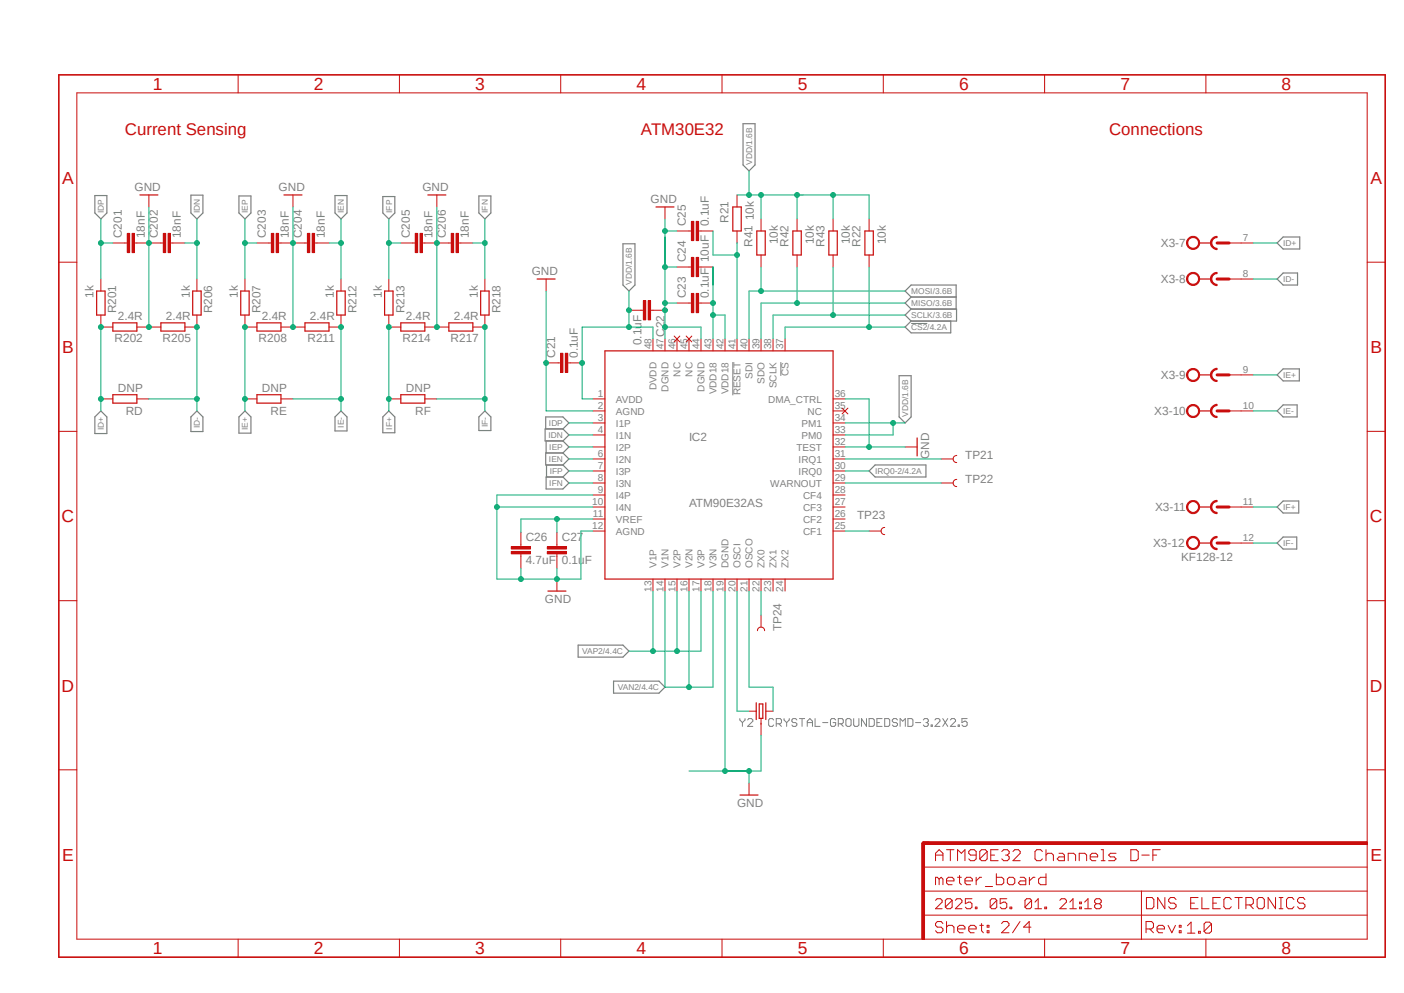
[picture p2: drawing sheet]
<svg xmlns="http://www.w3.org/2000/svg" width="297mm" height="210mm" viewBox="0 0 297 210" stroke-linecap="round" stroke-linejoin="round" font-family="sans-serif">
<path d="M12.1 15.5l281.3 187.3M293.4 15.5l-281.3 187.3" fill="none" stroke="#fff" stroke-width=".21"/>
<g fill="none" stroke="#808080" stroke-width=".21">
<path d="M155 76.6v7M165.2 76.6v2.9M192.7 68.4h3.5M156.5 152v.3l.6 .5M157.1 152.8v.8M157.6 152v.3l-.5 .5M158.2 152.3l.2-.3h.6l.3 .3v.2l-1.1 1.1h1.1M163.7 152.3l-.3-.3h-.5l-.3 .3v1l.3 .3h.5l.3-.3M164.2 153.1h.9l.2-.3v-.5l-.2-.3h-.9v1.6M164.8 153.1l.5 .5M165.9 152v.3l.5 .5M166.4 152.8v.8"/>
<path d="M167 152v.3l-.6 .5M168.6 152.3l-.3-.3h-.5l-.3 .3v.2l.3 .3h.5l.3 .3v.2l-.3 .3h-.5l-.3-.3M169.1 152h1.1M169.7 152v1.6M170.8 152.8h1.1M170.8 153.6v-1.1l.5-.5 .6 .5v1.1M172.4 152v1.6h1.1M174 152.8h1.1M176.8 152.3l-.3-.3h-.6l-.2 .3v1l.2 .3h.6l.3-.3v-.5h-.6M177.3 153.1h.8l.3-.3v-.5l-.3-.3h-.8v1.6M177.8 153.1l.6 .5M179.2 152h.5l.3 .3v1l-.3 .3h-.5l-.3-.3v-1z"/>
<path d="M180.6 152v1.3l.2 .3h.6l.3-.3v-1.3M183.3 152v1.6l-1.1-1.6v1.6M183.9 152h.8l.3 .3v1l-.3 .3h-.8zM185.5 152.8h.6M186.6 152h-1.1v1.6h1.1M187.2 152h.8l.2 .3v1l-.2 .3h-.8zM189.9 152.3l-.3-.3h-.5l-.3 .3v.2l.3 .3h.5l.3 .3v.2l-.3 .3h-.5l-.3-.3M190.4 153.6v-1.6l.6 .5 .5-.5v1.6M192.1 152h.8l.2 .3v1l-.2 .3h-.8zM193.7 152.8h1.1M195.3 152.3l.3-.3h.5l.3 .3v.2l-.3 .3M195.9 152.8h.2"/>
<path d="M196.1 152.8l.3 .3v.2l-.3 .3h-.5l-.3-.3M197 153.3h.2v.3h-.2zM197.8 152.3l.2-.3h.6l.2 .3v.2l-1 1.1h1M199.4 152l1.1 1.6M200.5 152l-1.1 1.6M201 152.3l.3-.3h.5l.3 .3v.2l-1.1 1.1h1.1M202.7 153.3h.2v.3h-.2zM204.6 152h-1.1v.8l.8-.3 .3 .3v.5l-.3 .3h-.5l-.3-.3"/>
</g>
<g fill="none" stroke="#808080" stroke-width=".25">
<path d="M157.2 26.2h2.5v8.7l-1.2 1.3-1.3-1.3zM20.1 41.4h2.5v3.6l-1.3 1.3-1.2-1.3zM40.4 41.3h2.5v3.7l-1.2 1.3-1.3-1.3zM50.5 41.4h2.6v3.6l-1.3 1.3-1.3-1.3zM70.9 41.4h2.5v3.6l-1.3 1.3-1.2-1.3zM81 41.6h2.5v3.4l-1.2 1.3-1.3-1.3zM101.3 41.4h2.5v3.6l-1.2 1.3-1.3-1.3zM131.8 51.6h2.5v8.7l-1.2 1.3-1.3-1.3zM270.2 51.4l1.2-1.3h3.6v2.6h-3.6zM270.2 59l1.2-1.3h3.1v2.6h-3.1zM190.2 79.5h2.5v8.7l-1.2 1.3-1.3-1.3zM192.7 62.8l-1.2 1.3 1.2 1.3"/>
<path d="M192.7 62.8h9.6M192.7 65.4h9.7v2.5h-9.7M192.7 62.8l-1.2-1.2 1.2-1.3h9.6v5.1M192.7 65.4l-1.2 1.2 1.2 1.3M192.7 67.9l-1.2 1.3 1.2 1.2h8.4v-2.5M270.2 79.3l1.2-1.3h3.5v2.6h-3.5zM20.1 88.2l1.2-1.3 1.3 1.3v3.5h-2.5zM40.4 88.2l1.3-1.3 1.2 1.3v3.1h-2.5zM50.5 88.2l1.3-1.3 1.3 1.3v3.4h-2.6zM70.9 88.2l1.2-1.3 1.3 1.3v2.9h-2.5zM81 88.2l1.3-1.3 1.2 1.3v3.3h-2.5zM102.6 86.9l1.2 1.3v2.9h-2.5v-2.9z"/>
<path d="M115.4 90.7v-2.5h3.7l1.3 1.3-1.3 1.2M115.5 93.3v2.5M115.6 98.3v2.6M119.1 90.7h-3.8v2.6h3.8M119.1 95.8h-3.7v2.5h3.7M119.1 90.7l1.3 1.3-1.3 1.3M119.1 98.3l1.3 1.3-1.3 1.3M119.1 93.3l1.3 1.2-1.3 1.3M119.1 95.8l1.3 1.3-1.3 1.2M185.1 98.3h10.8v2.6h-10.8l-1.2-1.3zM270.2 86.9l1.2-1.3h3v2.6h-3zM115.5 100.9h3.6l1.3 1.3-1.3 1.2h-3.6z"/>
<path d="M270.2 107.2l1.2-1.2h3.3v2.5h-3.3zM270.2 114.9l1.2-1.3h2.9v2.5h-2.9zM122.3 136.4h9.5l1.3 1.3-1.3 1.3h-9.5zM129.8 144.1h9.6l1.3 1.2-1.3 1.3h-9.6z"/>
</g>
<path d="M195 178.3h.6v20.3h-.6z" fill-rule="evenodd" fill="#c90d0c"/>
<path d="M195 178.3h.6v20.3h-.6z" fill="none" stroke="#c90d0c" stroke-width=".21"/>
<path d="M195.2 178h94v.6h-94z" fill-rule="evenodd" fill="#c90d0c"/>
<g fill="none" stroke="#c90d0c" stroke-width=".21">
<path d="M16.3 19.6h272.9v179h-272.9zM50.4 15.8v3.8M84.5 15.8v3.8M118.6 15.8v3.8M152.7 15.8v3.8M186.9 15.8v3.8M221 15.8v3.8M255.1 15.8v3.8M12.4 55.5h3.9M26.4 51.4h.5M28.4 51.4h.6M289.2 55.5h3.8"/>
<path d="M12.4 91.2h3.9M289.2 91.2h3.8M12.4 127h3.9M289.2 127h3.8M12.4 162.8h3.9M195.2 178h94v.6h-94zM200.2 179.7h1.6M201 179.7v2.3M211.2 179.7h-1.6v2.3h1.6M221.3 179.7v2.3M233 179.7h.4v2.3M239.2 179.7h1.2l.4 .4v1.6l-.4 .3h-1.2z"/>
<path d="M245.4 179.7h-1.5v2.3M289.2 162.8h3.8M50.4 198.6v3.8M84.5 198.6v3.8M118.6 198.6v3.8M152.7 198.6v3.8M186.9 198.6v3.8M195.3 193.5h93.9M195.3 188.5h93.9M195.3 183.4h93.9M197.9 182v-1.5l.8-.8 .8 .8v1.5M197.9 190.4l.3-.3h.8l.3 .3v.4l-1.4 1.4h1.4"/>
<path d="M197.9 180.8h1.6M198.7 185.9l-.4-.4h-.4v1.6M198.7 185.9l.4-.4 .4 .4v1.2M198.7 185.9v1.2M199.5 195.3l-.4-.4h-.8l-.4 .4v.4l.4 .4h.8l.4 .4v.3l-.4 .5h-.8l-.4-.5M200.2 186.3h1.6v-.4l-.4-.4h-.8l-.4 .4v.8l.4 .4h.8M200.2 194.9v2.4M200.2 196.1l.4-.4h.8l.4 .4v1.2M201.4 190.4v1.5l-.4 .3h-.6l-.4-.3M201.4 190.4l-.4-.3h-.6l-.4 .3v1.5M201.4 190.4l-1.4 1.5M202.1 190.4l.3-.3h.8l.3 .3v.4l-1.4 1.4h1.4"/>
<path d="M202.6 196.5h1.5v-.4l-.3-.4h-.8l-.4 .4v.7l.4 .5h.8M202.6 182v-2.3l.8 .8 .7-.8v2.3M202.6 185.5h.8M203 185.2v1.5l.4 .4M204.1 186.3h1.6v-.4l-.4-.4h-.8l-.4 .4v.8l.4 .4h.8M204.9 196.5h1.6v-.4l-.4-.4h-.8l-.4 .4v.7l.4 .5h.8M205.6 190.1h-1.4v1l.7-.3h.4l.3 .3v.8l-.3 .3h-.7l-.4-.3M206.3 191.9h.4v.3h-.4zM206.5 180.8h-1.2l-.4-.3v-.4l.4-.4h.8l.4 .4v1.6l-.4 .3h-.8l-.4-.3M206.5 185.5v1.6M207.3 195.7h.7M207.6 195.3v1.5l.4 .5"/>
<path d="M207.6 185.5h-.3l-.8 .8M208.4 187.5h1.6M208.8 195.7h.4v.4h-.4zM208.8 196.8h.4v.5h-.4zM208.8 180.1v1.6l-.4 .3h-.8l-.3-.3M208.8 180.1l-.4-.4h-.8l-.3 .4v1.6M208.8 180.1l-1.5 1.6M209.6 180.8h.8M210.8 184.8v2.3h1.1l.4-.4v-.8l-.4-.4h-1.1M210.9 190.4v1.5l-.4 .3h-.7l-.3-.3M210.9 190.4l-.4-.3h-.7l-.3 .3v1.5M210.9 190.4l-1.4 1.5"/>
<path d="M211.9 195.3l.4-.4h.8l.3 .4v.4l-1.5 1.6h1.5M211.9 180.1l.4-.4h.8l.4 .4v.4l-.4 .3M212.7 180.8h.4M213 190.1h-1.4v1l.7-.3h.3l.4 .3v.8l-.4 .3h-.7l-.3-.3M213.1 185.9l.4-.4h.8l.4 .4v.8l-.4 .4h-.8l-.4-.4zM213.1 180.8l.4 .4v.5l-.4 .3h-.8l-.4-.3M213.7 191.9h.3v.3h-.3zM214.3 180.1l.4-.4h.7l.4 .4v.4l-1.5 1.5h1.5M215.8 194.9l-1.6 2.4M215.8 185.5h.8l.4 .4v1.2h-1.2l-.4-.4 .4-.4h1.2M217.8 185.5v1.6M218.1 196.1h-1.6l1.2-1.2v2.4"/>
<path d="M218.2 190.4v1.5l-.3 .3h-.7l-.4-.3M218.2 190.4l-.3-.3h-.7l-.4 .3v1.5M218.2 190.4l-1.4 1.5M218.9 185.5h-.3l-.8 .8M218.9 192.2h1.4M218.9 190.8l.7-.7v2.1M220.5 180.1l-.4-.4h-.8l-.4 .4v1.6l.4 .3h.8l.4-.3M221 198.6v3.8M221 191.9h.4v.3h-.4zM221.3 184.8v2.3h-1.2l-.4-.4v-.8l.4-.4h1.2M221.3 180.8l.4-.3h.8l.3 .3v1.2M224 180.5h.8l.4 .3v1.2h-1.2l-.4-.3 .4-.5h1.2"/>
<path d="M224.2 190.4l.3-.3h.8l.3 .3v.4l-1.4 1.4h1.4M226 182v-1.5h1.1l.4 .3v1.2M226.3 192.2h1.4M226.3 190.8l.7-.7v2.1M228.3 182v-1.5h1.2l.4 .3v1.2M228.4 191.9h.4v.3h-.4zM228.4 190.8h.4v.3h-.4zM229.4 192.2h1.5M229.4 190.8l.8-.7v2.1M230.6 181.2h1.6v-.4l-.4-.3h-.8l-.4 .3v.9l.4 .3h.8M231.9 191.1l-.3 .4v.4l.3 .3h.7l.4-.3v-.4l-.4-.4M231.9 191.1l-.3-.3v-.4l.3-.3h.7l.4 .3v.4l-.4 .3"/>
<path d="M231.9 191.1h.7M233 182h.8M236.1 180.5h-1.2l-.4 .3 .4 .4h.8l.4 .5-.4 .3h-1.2M241.5 188.5v10.2M241.6 180.8h1.5M242.4 196.5h1.2l.4-.4v-.8l-.4-.4h-1.2v2.4M242.5 189.8h1.2l.4 .4v1.6l-.4 .4h-1.2zM243.2 196.5l.8 .8M243.9 180.8h.8M244.8 196.5h1.5v-.4l-.3-.4h-.8l-.4 .4v.7l.4 .5h.8M246.4 189.8v2.4l-1.5-2.4v2.4M247.1 195.7l.8 1.6 .8-1.6"/>
<path d="M248.8 190.2l-.4-.4h-.8l-.4 .4v.4l.4 .4h.8l.4 .4v.4l-.4 .4h-.8l-.4-.4M249.5 195.7h.4v.4h-.4zM249.5 196.8h.4v.5h-.4zM251.2 195.8l.8-.8v2.4M251.2 197.4h1.6M251.9 191h.8M253.4 189.8h-1.5v2.4h1.5M253.5 197h.4v.4h-.4zM254.3 189.8v2.4h1.5M255.1 198.6v3.8M256.3 195.4v1.6l-.4 .4h-.8l-.4-.4M256.3 195.4l-.4-.4h-.8l-.4 .4v1.6"/>
<path d="M256.3 195.4l-1.6 1.6M256.6 191h.7M258.1 189.8h-1.5v2.4h1.5M260.5 190.2l-.4-.4h-.8l-.4 .4v1.6l.4 .4h.8l.4-.4M261.2 189.8h1.6M262 189.8v2.4M263.6 191.4h1.2l.3-.4v-.8l-.3-.4h-1.2v2.4M264.4 191.4l.7 .8M266.3 189.8h.8l.4 .4v1.6l-.4 .4h-.8l-.4-.4v-1.6zM269.8 189.8v2.4l-1.5-2.4v2.4M270.6 192.2h.8M270.6 189.8h.8"/>
<path d="M271 189.8v2.4M273.7 190.2l-.4-.4h-.8l-.3 .4v1.6l.3 .4h.8l.4-.4M276.1 190.2l-.4-.4h-.8l-.4 .4v.4l.4 .4h.8l.4 .4v.4l-.4 .4h-.8l-.4-.4"/>
</g>
<path d="M196.6 178.3h-1.3v1.3" fill="none" stroke="#c90d0c" stroke-width=".64"/>
<path d="M12.4 15.8h280.6v186.6h-280.6z" fill="none" stroke="#c90d0c" stroke-width=".34"/>
<path d="M27.9 49.4h.5v4h-.5z" fill-rule="evenodd" fill="#c90d0c"/>
<path d="M27.9 49.4h.5v4h-.5z" fill="none" stroke="#c90d0c" stroke-width=".21"/>
<path d="M26.9 49.4h.5v4h-.5z" fill-rule="evenodd" fill="#c90d0c"/>
<path d="M23.9 51.4h2.5M26.9 49.4h.5v4h-.5zM29 51.4h2.5M34 51.4h.5M36.1 51.4h.5" fill="none" stroke="#c90d0c" stroke-width=".21"/>
<path d="M35.6 49.4h.5v4h-.5z" fill-rule="evenodd" fill="#c90d0c"/>
<path d="M35.6 49.4h.5v4h-.5z" fill="none" stroke="#c90d0c" stroke-width=".21"/>
<path d="M34.5 49.4h.6v4h-.6z" fill-rule="evenodd" fill="#c90d0c"/>
<path d="M31.5 51.4h2.5M34.5 49.4h.6v4h-.6zM36.6 51.4h2.5M56.9 51.4h.5M58.9 51.4h.5" fill="none" stroke="#c90d0c" stroke-width=".21"/>
<path d="M58.4 49.4h.5v4h-.5z" fill-rule="evenodd" fill="#c90d0c"/>
<path d="M58.4 49.4h.5v4h-.5z" fill="none" stroke="#c90d0c" stroke-width=".21"/>
<path d="M57.4 49.4h.5v4h-.5z" fill-rule="evenodd" fill="#c90d0c"/>
<path d="M54.4 51.4h2.5M57.4 49.4h.5v4h-.5zM59.4 51.4h2.6M64.5 51.4h.5M66.5 51.4h.6" fill="none" stroke="#c90d0c" stroke-width=".21"/>
<path d="M66 49.4h.5v4h-.5z" fill-rule="evenodd" fill="#c90d0c"/>
<path d="M66 49.4h.5v4h-.5z" fill="none" stroke="#c90d0c" stroke-width=".21"/>
<path d="M65 49.4h.5v4h-.5z" fill-rule="evenodd" fill="#c90d0c"/>
<g fill="none" stroke="#c90d0c" stroke-width=".21">
<path d="M62 51.4h2.5M65 49.4h.5v4h-.5zM67.1 51.4h2.5M138.1 71.7v2.5M140.7 71.7v2.5M142.6 71.1l1.2 1.2M143.2 71.7v2.5M143.8 71.1l-1.2 1.2M145.2 71.1l1.1 1.2M145.8 71.7v2.5M146.3 71.1l-1.1 1.2M148.3 71.7v2.5"/>
<path d="M150.8 71.7v2.5M153.4 71.7v2.5M155.9 71.7v2.5M158.5 71.7v2.5M161 71.7v2.5M163.5 71.7v2.5M166.1 71.7v2.5M125.4 86.9h2.6M125.4 84.4h2.6M125.4 92h2.6M125.4 89.5h2.6M125.4 97.1h2.6"/>
<path d="M125.4 94.5h2.6M125.4 99.6h2.6M176.2 86.9h2.6M176.2 84.4h2.6M176.2 92h2.6M176.2 89.5h2.6M176.2 97.1h2.6M176.2 94.5h2.6M176.2 99.6h2.6M178.1 86.3l1.3 1.2M179.4 86.3l-1.3 1.2M117.8 115.1v.5"/>
<path d="M117.8 117.1v.5M125.4 112.3h2.6M125.4 109.8h2.6M125.4 107.2h2.6M125.4 104.7h2.6M125.4 102.2h2.6M176.2 112.3h2.6M176.2 109.8h2.6M176.2 107.2h2.6M176.2 104.7h2.6M176.2 102.2h2.6M138.1 122.5v2.5"/>
<path d="M140.7 122.5v2.5M143.2 122.5v2.5M145.8 122.5v2.5M148.3 122.5v2.5M150.8 122.5v2.5M153.4 122.5v2.5M155.9 122.5v2.5M158.5 122.5v2.5M161 122.5v2.5M163.5 122.5v2.5M166.1 122.5v2.5"/>
</g>
<path d="M128 74.2h48.2v48.3h-48.2z" fill="none" stroke="#c90d0c" stroke-width=".25"/>
<path d="M115.8 116.6h4v.5h-4z" fill-rule="evenodd" fill="#c90d0c"/>
<path d="M115.8 116.6h4v.5h-4z" fill="none" stroke="#c90d0c" stroke-width=".21"/>
<path d="M115.8 115.6h4v.5h-4z" fill-rule="evenodd" fill="#c90d0c"/>
<path d="M145.8 56.5h.5M147.8 56.5h.5M115.8 115.6h4v.5h-4zM117.8 112.6v2.5M117.8 117.6v2.6" fill="none" stroke="#c90d0c" stroke-width=".21"/>
<path d="M147.3 54.4h.5v4.1h-.5z" fill-rule="evenodd" fill="#c90d0c"/>
<path d="M147.3 54.4h.5v4.1h-.5z" fill="none" stroke="#c90d0c" stroke-width=".21"/>
<path d="M146.3 54.4h.5v4.1h-.5z" fill-rule="evenodd" fill="#c90d0c"/>
<path d="M143.2 56.5h2.6M146.3 54.4h.5v4.1h-.5zM148.3 56.5h2.5M155.9 41.2v2.6M155.9 48.9v2.5M110.2 115.1v.5M110.2 117.1v.5M158.5 165.6v2.5" fill="none" stroke="#c90d0c" stroke-width=".21"/>
<path d="M155 43.8h1.8v5.1h-1.8zM156.5 168.1h3.9" fill="none" stroke="#c90d0c" stroke-width=".25"/>
<path d="M108.2 116.6h4v.5h-4z" fill-rule="evenodd" fill="#c90d0c"/>
<path d="M108.2 116.6h4v.5h-4z" fill="none" stroke="#c90d0c" stroke-width=".21"/>
<path d="M108.2 115.6h4v.5h-4z" fill-rule="evenodd" fill="#c90d0c"/>
<path d="M31.5 41.2v2.6M62 41.2v2.6M115.5 59v2.6M140.7 43.8v2.5M118.1 76.8h.5M120.1 76.8h.5M191.5 94.5h2.5M108.2 115.6h4v.5h-4zM110.2 112.6v2.5M110.2 117.6v2.6M117.8 122.5v2.5" fill="none" stroke="#c90d0c" stroke-width=".21"/>
<path d="M29.6 41.2h3.8M60.1 41.2h3.8M113.6 59h3.8M138.8 43.8h3.8M194 92.6v3.8M115.9 125h3.8" fill="none" stroke="#c90d0c" stroke-width=".25"/>
<path d="M119.6 74.7h.5v4.1h-.5z" fill-rule="evenodd" fill="#c90d0c"/>
<path d="M119.6 74.7h.5v4.1h-.5z" fill="none" stroke="#c90d0c" stroke-width=".21"/>
<path d="M118.6 74.7h.5v4.1h-.5z" fill-rule="evenodd" fill="#c90d0c"/>
<path d="M145.8 48.9h.5M147.8 48.9h.5M115.5 76.8h2.6M118.6 74.7h.5v4.1h-.5zM120.6 76.8h2.5" fill="none" stroke="#c90d0c" stroke-width=".21"/>
<path d="M147.3 46.8h.5v4.1h-.5z" fill-rule="evenodd" fill="#c90d0c"/>
<path d="M147.3 46.8h.5v4.1h-.5z" fill="none" stroke="#c90d0c" stroke-width=".21"/>
<path d="M146.3 46.8h.5v4.1h-.5z" fill-rule="evenodd" fill="#c90d0c"/>
<path d="M143.2 48.9h2.6M146.3 46.8h.5v4.1h-.5zM148.3 48.9h2.5M145.8 64.1h.5M147.8 64.1h.5" fill="none" stroke="#c90d0c" stroke-width=".21"/>
<path d="M147.3 62.1h.5v4h-.5z" fill-rule="evenodd" fill="#c90d0c"/>
<path d="M147.3 62.1h.5v4h-.5z" fill="none" stroke="#c90d0c" stroke-width=".21"/>
<path d="M146.3 62.1h.5v4h-.5z" fill-rule="evenodd" fill="#c90d0c"/>
<path d="M135.6 65.6h.5M137.6 65.6h.5M143.2 64.1h2.6M146.3 62.1h.5v4h-.5zM148.3 64.1h2.5" fill="none" stroke="#c90d0c" stroke-width=".21"/>
<path d="M136.1 63.6h.5v4h-.5z" fill-rule="evenodd" fill="#c90d0c"/>
<path d="M136.1 63.6h.5v4h-.5z" fill="none" stroke="#c90d0c" stroke-width=".21"/>
<path d="M137.1 63.6h.5v4h-.5z" fill-rule="evenodd" fill="#c90d0c"/>
<path d="M87.3 51.4h.5M89.4 51.4h.5M133.1 65.6h2.5M137.1 63.6h.5v4h-.5zM138.1 65.6h2.6" fill="none" stroke="#c90d0c" stroke-width=".21"/>
<path d="M88.9 49.4h.5v4h-.5z" fill-rule="evenodd" fill="#c90d0c"/>
<path d="M88.9 49.4h.5v4h-.5z" fill="none" stroke="#c90d0c" stroke-width=".21"/>
<path d="M87.8 49.4h.5v4h-.5z" fill-rule="evenodd" fill="#c90d0c"/>
<path d="M84.8 51.4h2.5M87.8 49.4h.5v4h-.5zM89.9 51.4h2.5M95 51.4h.5M97 51.4h.5" fill="none" stroke="#c90d0c" stroke-width=".21"/>
<path d="M96.5 49.4h.5v4h-.5z" fill-rule="evenodd" fill="#c90d0c"/>
<path d="M96.5 49.4h.5v4h-.5z" fill="none" stroke="#c90d0c" stroke-width=".21"/>
<path d="M95.5 49.4h.5v4h-.5z" fill-rule="evenodd" fill="#c90d0c"/>
<g fill="none" stroke="#c90d0c" stroke-width=".21">
<path d="M21.3 59v2.6M41.7 59v2.6M51.8 59v2.6M72.1 59v2.6M82.3 59v2.6M92.4 51.4h2.6M92.4 41.2v2.6M95.5 49.4h.5v4h-.5zM97.5 51.4h2.5M102.6 59v2.6M161 46.3v2.6M161 53.9v2.6"/>
<path d="M168.6 46.3v2.6M168.6 53.9v2.6M176.2 46.3v2.6M176.2 53.9v2.6M183.9 46.3v2.6M183.9 53.9v2.6M21.3 66.6v2.6h2.6M29 69.2h5M41.7 66.6v2.6h-2.6M51.8 66.6v2.6h2.6M59.4 69.2h5.1M72.1 66.6v2.6h-2.5"/>
<path d="M82.3 66.6v2.6h2.5M89.9 69.2h5.1M102.6 66.6v2.6h-2.6M21.3 84.4h2.6M29 84.4h2.5M51.8 84.4h2.6M59.4 84.4h2.6M82.3 84.4h2.5M89.9 84.4h2.5M199.1 97.1h2.5M202.4 96.3a.76 .76 0 0 0-.8 .8 .76 .76 0 0 0 .8 .7M183.9 112.3h2.5"/>
<path d="M187.2 111.5a.76 .76 0 0 0-.8 .8 .76 .76 0 0 0 .8 .8M199.1 102.2h2.5M202.4 101.4a.76 .76 0 0 0-.8 .8 .76 .76 0 0 0 .8 .7M160.2 133.4a.76 .76 0 0 1 .8-.8 .76 .76 0 0 1 .8 .8M161 130.1v2.5M158.5 150.4h1.5M161 152v3.5M162 150.4h1.5"/>
</g>
<g fill="none" stroke="#c90d0c" stroke-width=".25">
<path d="M90.5 41.2h3.8M160.1 48.9h1.8v5h-1.8zM167.7 48.9h1.8v5h-1.8zM175.3 48.9h1.8v5h-1.8zM183 48.9h1.7v5h-1.7zM253.7 51.4h2.5M20.4 61.6h1.8v5h-1.8zM23.9 68.3h5.1v1.7h-5.1zM34 68.3h5.1v1.7h-5.1zM40.8 61.6h1.7v5h-1.7zM50.9 61.6h1.8v5h-1.8zM54.4 68.3h5v1.7h-5z"/>
<path d="M64.5 68.3h5.1v1.7h-5.1zM71.2 61.6h1.8v5h-1.8zM81.4 61.6h1.7v5h-1.7zM84.8 68.3h5.1v1.7h-5.1zM95 68.3h5v1.7h-5zM101.7 61.6h1.8v5h-1.8zM23.9 83.5h5.1v1.8h-5.1zM54.4 83.5h5v1.8h-5zM84.8 83.5h5.1v1.8h-5.1zM160 148.6v3.6M160.6 148.9h.8v3h-.8zM162 148.6v3.6"/>
</g>
<path d="M256.5 50.4l.8-.4h.2v.2a1.14 1.14 0 0 0-1.1 1.2 1.14 1.14 0 0 0 1.1 1.1v.3a1.39 1.39 0 0 1-1.3-.9 1.39 1.39 0 0 1 .3-1.5z" fill-rule="evenodd" fill="#c90d0c"/>
<path d="M256.5 50.4l.8-.4h.2v.2a1.14 1.14 0 0 0-1.1 1.2 1.14 1.14 0 0 0 1.1 1.1v.3a1.39 1.39 0 0 1-1.3-.9 1.39 1.39 0 0 1 .3-1.5zM260 51.4h2.6" fill="none" stroke="#c90d0c" stroke-width=".21"/>
<path d="M257.5 51.4h2.5" fill="none" stroke="#c90d0c" stroke-width=".64"/>
<path d="M251.3 50.5a1.39 1.39 0 0 1 2.3 .2 1.39 1.39 0 0 1-.8 2.1 1.39 1.39 0 0 1-1.8-1.4h.2a1.15 1.15 0 0 1 1.6-1.1 1.15 1.15 0 0 1 .4 1.8 1.15 1.15 0 0 1-1.9-.3l-.1-.4h-.2z" fill-rule="evenodd" fill="#c90d0c"/>
<path d="M251.3 50.5a1.39 1.39 0 0 1 2.3 .2 1.39 1.39 0 0 1-.8 2.1 1.39 1.39 0 0 1-1.8-1.4h.2a1.15 1.15 0 0 1 1.6-1.1 1.15 1.15 0 0 1 .4 1.8 1.15 1.15 0 0 1-1.9-.3l-.1-.4h-.2zM262.6 51.4h2.5" fill="none" stroke="#c90d0c" stroke-width=".21"/>
<path d="M253.7 59h2.5" fill="none" stroke="#c90d0c" stroke-width=".25"/>
<path d="M256.5 58l.8-.4h.2v.3a1.14 1.14 0 0 0-1.1 1.1 1.14 1.14 0 0 0 1.1 1.2v.2a1.39 1.39 0 0 1-1.3-.9 1.39 1.39 0 0 1 .3-1.5z" fill-rule="evenodd" fill="#c90d0c"/>
<path d="M256.5 58l.8-.4h.2v.3a1.14 1.14 0 0 0-1.1 1.1 1.14 1.14 0 0 0 1.1 1.2v.2a1.39 1.39 0 0 1-1.3-.9 1.39 1.39 0 0 1 .3-1.5zM260 59h2.6" fill="none" stroke="#c90d0c" stroke-width=".21"/>
<path d="M257.5 59h2.5" fill="none" stroke="#c90d0c" stroke-width=".64"/>
<path d="M251.3 58.1a1.4 1.4 0 0 1 2.3 .1 1.4 1.4 0 0 1-.8 2.1 1.4 1.4 0 0 1-1.8-1.3h.2a1.15 1.15 0 0 1 1.6-1.1 1.15 1.15 0 0 1 .4 1.9 1.15 1.15 0 0 1-1.9-.4l-.1-.4h-.2z" fill-rule="evenodd" fill="#c90d0c"/>
<path d="M251.3 58.1a1.4 1.4 0 0 1 2.3 .1 1.4 1.4 0 0 1-.8 2.1 1.4 1.4 0 0 1-1.8-1.3h.2a1.15 1.15 0 0 1 1.6-1.1 1.15 1.15 0 0 1 .4 1.9 1.15 1.15 0 0 1-1.9-.4l-.1-.4h-.2zM262.6 59h2.5" fill="none" stroke="#c90d0c" stroke-width=".21"/>
<path d="M253.7 79.3h2.5" fill="none" stroke="#c90d0c" stroke-width=".25"/>
<path d="M256.5 78.3l.8-.4h.2v.2a1.14 1.14 0 0 0-1.1 1.2 1.14 1.14 0 0 0 1.1 1.1v.3a1.36 1.36 0 0 1-1.4-.9 1.36 1.36 0 0 1 .4-1.5z" fill-rule="evenodd" fill="#c90d0c"/>
<path d="M256.5 78.3l.8-.4h.2v.2a1.14 1.14 0 0 0-1.1 1.2 1.14 1.14 0 0 0 1.1 1.1v.3a1.36 1.36 0 0 1-1.4-.9 1.36 1.36 0 0 1 .4-1.5zM260 79.3h2.6" fill="none" stroke="#c90d0c" stroke-width=".21"/>
<path d="M257.5 79.3h2.5" fill="none" stroke="#c90d0c" stroke-width=".64"/>
<path d="M251.3 78.4a1.4 1.4 0 0 1 2.3 .2 1.4 1.4 0 0 1-.8 2.1 1.4 1.4 0 0 1-1.8-1.4h.2a1.15 1.15 0 0 1 1.6-1.1 1.15 1.15 0 0 1 .4 1.9 1.15 1.15 0 0 1-1.9-.4l-.1-.4h-.2z" fill-rule="evenodd" fill="#c90d0c"/>
<path d="M251.3 78.4a1.4 1.4 0 0 1 2.3 .2 1.4 1.4 0 0 1-.8 2.1 1.4 1.4 0 0 1-1.8-1.4h.2a1.15 1.15 0 0 1 1.6-1.1 1.15 1.15 0 0 1 .4 1.9 1.15 1.15 0 0 1-1.9-.4l-.1-.4h-.2zM262.6 79.3h2.5" fill="none" stroke="#c90d0c" stroke-width=".21"/>
<path d="M253.7 86.9h2.5" fill="none" stroke="#c90d0c" stroke-width=".25"/>
<path d="M256.5 85.9l.8-.4h.2v.3a1.14 1.14 0 0 0-1.1 1.1 1.14 1.14 0 0 0 1.1 1.2v.2a1.37 1.37 0 0 1-1.3-.8 1.37 1.37 0 0 1 .3-1.6z" fill-rule="evenodd" fill="#c90d0c"/>
<path d="M256.5 85.9l.8-.4h.2v.3a1.14 1.14 0 0 0-1.1 1.1 1.14 1.14 0 0 0 1.1 1.2v.2a1.37 1.37 0 0 1-1.3-.8 1.37 1.37 0 0 1 .3-1.6zM260 86.9h2.6" fill="none" stroke="#c90d0c" stroke-width=".21"/>
<path d="M257.5 86.9h2.5" fill="none" stroke="#c90d0c" stroke-width=".64"/>
<path d="M251.3 86a1.4 1.4 0 0 1 2.3 .2 1.4 1.4 0 0 1-.8 2.1 1.4 1.4 0 0 1-1.8-1.4h.2a1.15 1.15 0 0 1 1.6-1.1 1.15 1.15 0 0 1 .4 1.9 1.15 1.15 0 0 1-1.9-.4l-.1-.4h-.2z" fill-rule="evenodd" fill="#c90d0c"/>
<path d="M251.3 86a1.4 1.4 0 0 1 2.3 .2 1.4 1.4 0 0 1-.8 2.1 1.4 1.4 0 0 1-1.8-1.4h.2a1.15 1.15 0 0 1 1.6-1.1 1.15 1.15 0 0 1 .4 1.9 1.15 1.15 0 0 1-1.9-.4l-.1-.4h-.2zM262.6 86.9h2.5" fill="none" stroke="#c90d0c" stroke-width=".21"/>
<path d="M253.7 107.2h2.5" fill="none" stroke="#c90d0c" stroke-width=".25"/>
<path d="M256.5 106.2l.8-.4h.2v.3a1.14 1.14 0 0 0-1.1 1.1 1.14 1.14 0 0 0 1.1 1.2v.2a1.39 1.39 0 0 1-1.3-.8 1.39 1.39 0 0 1 .3-1.6z" fill-rule="evenodd" fill="#c90d0c"/>
<path d="M256.5 106.2l.8-.4h.2v.3a1.14 1.14 0 0 0-1.1 1.1 1.14 1.14 0 0 0 1.1 1.2v.2a1.39 1.39 0 0 1-1.3-.8 1.39 1.39 0 0 1 .3-1.6zM260 107.2h2.6" fill="none" stroke="#c90d0c" stroke-width=".21"/>
<path d="M257.5 107.2h2.5" fill="none" stroke="#c90d0c" stroke-width=".64"/>
<path d="M251.3 106.3a1.39 1.39 0 0 1 2.3 .2 1.39 1.39 0 0 1-.8 2.1 1.39 1.39 0 0 1-1.8-1.4h.2a1.15 1.15 0 0 1 1.6-1.1 1.15 1.15 0 0 1 .4 1.9 1.15 1.15 0 0 1-1.9-.4l-.1-.4h-.2z" fill-rule="evenodd" fill="#c90d0c"/>
<path d="M251.3 106.3a1.39 1.39 0 0 1 2.3 .2 1.39 1.39 0 0 1-.8 2.1 1.39 1.39 0 0 1-1.8-1.4h.2a1.15 1.15 0 0 1 1.6-1.1 1.15 1.15 0 0 1 .4 1.9 1.15 1.15 0 0 1-1.9-.4l-.1-.4h-.2zM262.6 107.2h2.5" fill="none" stroke="#c90d0c" stroke-width=".21"/>
<path d="M253.7 114.9h2.5" fill="none" stroke="#c90d0c" stroke-width=".25"/>
<path d="M256.5 113.8l.8-.3h.2v.2a1.14 1.14 0 0 0-1.1 1.2 1.14 1.14 0 0 0 1.1 1.1v.2a1.39 1.39 0 0 1-1.3-.8 1.39 1.39 0 0 1 .3-1.6z" fill-rule="evenodd" fill="#c90d0c"/>
<path d="M256.5 113.8l.8-.3h.2v.2a1.14 1.14 0 0 0-1.1 1.2 1.14 1.14 0 0 0 1.1 1.1v.2a1.39 1.39 0 0 1-1.3-.8 1.39 1.39 0 0 1 .3-1.6zM260 114.9h2.6" fill="none" stroke="#c90d0c" stroke-width=".21"/>
<path d="M257.5 114.9h2.5" fill="none" stroke="#c90d0c" stroke-width=".64"/>
<path d="M251.3 114a1.39 1.39 0 0 1 2.3 .1 1.39 1.39 0 0 1-.8 2.1 1.39 1.39 0 0 1-1.8-1.3h.2a1.15 1.15 0 0 1 1.6-1.2 1.15 1.15 0 0 1 .4 1.9 1.15 1.15 0 0 1-1.9-.4l-.1-.3h-.2z" fill-rule="evenodd" fill="#c90d0c"/>
<path d="M251.3 114a1.39 1.39 0 0 1 2.3 .1 1.39 1.39 0 0 1-.8 2.1 1.39 1.39 0 0 1-1.8-1.3h.2a1.15 1.15 0 0 1 1.6-1.2 1.15 1.15 0 0 1 .4 1.9 1.15 1.15 0 0 1-1.9-.4l-.1-.3h-.2zM262.6 114.9h2.5" fill="none" stroke="#c90d0c" stroke-width=".21"/>
<path d="M21.3 69.2v15.2" fill="none" stroke="#0dab76" stroke-width=".21"/>
<circle cx="21.3" cy="69.2" r=".51" fill="#0dab76"/>
<g fill="none" stroke="#0dab76" stroke-width=".21">
<path d="M21.3 84.4v2.5"/>
<circle cx="21.3" cy="69.2" r=".51"/>
</g>
<circle cx="21.3" cy="84.4" r=".51" fill="#0dab76"/>
<g fill="none" stroke="#0dab76" stroke-width=".21">
<path d="M21.3 51.4h2.6M21.3 46.3v12.7M265.1 51.4h5.1"/>
<circle cx="21.3" cy="84.4" r=".51"/>
</g>
<circle cx="21.3" cy="51.4" r=".51" fill="#0dab76"/>
<g fill="none" stroke="#0dab76" stroke-width=".21">
<path d="M41.7 46.3v5.1M120.4 89.5h5"/>
<circle cx="21.3" cy="51.4" r=".51"/>
</g>
<circle cx="41.7" cy="51.4" r=".51" fill="#0dab76"/>
<g fill="none" stroke="#0dab76" stroke-width=".21">
<path d="M39.1 51.4h2.6v7.6M82.3 51.4h2.5M120.4 92h5M120.4 99.6h5"/>
<circle cx="41.7" cy="51.4" r=".51"/>
</g>
<circle cx="82.2" cy="51.4" r=".51" fill="#0dab76"/>
<g fill="none" stroke="#0dab76" stroke-width=".21">
<path d="M82.3 46.3v12.7M100 51.4h2.6M102.6 46.3v12.7M120.4 102.2h5"/>
<circle cx="82.2" cy="51.4" r=".51"/>
</g>
<circle cx="102.6" cy="51.4" r=".51" fill="#0dab76"/>
<g fill="none" stroke="#0dab76" stroke-width=".21">
<path d="M122.9 112.3v10.2h-12.7M117.8 120.2v2.3"/>
<circle cx="102.6" cy="51.4" r=".51"/>
</g>
<circle cx="117.8" cy="122.5" r=".51" fill="#0dab76"/>
<g fill="none" stroke="#0dab76" stroke-width=".21">
<path d="M122.9 112.3h2.5M125.4 104.7h-20.3v17.8h5.1v-2.3"/>
<circle cx="117.8" cy="122.5" r=".51"/>
</g>
<circle cx="110.2" cy="122.5" r=".51" fill="#0dab76"/>
<g fill="none" stroke="#0dab76" stroke-width=".21">
<path d="M105.1 107.2h20.3"/>
<circle cx="110.2" cy="122.5" r=".51"/>
</g>
<circle cx="105.1" cy="107.2" r=".51" fill="#0dab76"/>
<g fill="none" stroke="#0dab76" stroke-width=".21">
<path d="M31.5 43.8v7.6"/>
<circle cx="105.1" cy="107.2" r=".51"/>
</g>
<circle cx="31.5" cy="51.4" r=".51" fill="#0dab76"/>
<g fill="none" stroke="#0dab76" stroke-width=".21">
<path d="M31.5 51.4v17.8"/>
<circle cx="31.5" cy="51.4" r=".51"/>
</g>
<circle cx="31.5" cy="69.2" r=".51" fill="#0dab76"/>
<g fill="none" stroke="#0dab76" stroke-width=".21">
<path d="M178.8 94.5h12.7M178.8 84.4h5.1v10.1"/>
<circle cx="31.5" cy="69.2" r=".51"/>
</g>
<circle cx="183.8" cy="94.5" r=".51" fill="#0dab76"/>
<g fill="none" stroke="#0dab76" stroke-width=".21">
<path d="M62 43.8v7.6"/>
<circle cx="183.8" cy="94.5" r=".51"/>
</g>
<circle cx="62" cy="51.4" r=".51" fill="#0dab76"/>
<g fill="none" stroke="#0dab76" stroke-width=".21">
<path d="M62 51.4v17.8"/>
<circle cx="62" cy="51.4" r=".51"/>
</g>
<circle cx="62" cy="69.2" r=".51" fill="#0dab76"/>
<g fill="none" stroke="#0dab76" stroke-width=".21">
<path d="M153.4 125v38.1h7.6v-7.6"/>
<circle cx="62" cy="69.2" r=".51"/>
</g>
<circle cx="153.4" cy="163.1" r=".51" fill="#0dab76"/>
<g fill="none" stroke="#0dab76" stroke-width=".21">
<path d="M153.4 163.1h5.1"/>
<circle cx="153.4" cy="163.1" r=".51"/>
</g>
<circle cx="158.4" cy="163.1" r=".51" fill="#0dab76"/>
<g fill="none" stroke="#0dab76" stroke-width=".21">
<path d="M140.7 46.3v10.2h2.5M145.8 163.1h12.7v2.5"/>
<circle cx="158.4" cy="163.1" r=".51"/>
</g>
<circle cx="140.7" cy="56.5" r=".51" fill="#0dab76"/>
<g fill="none" stroke="#0dab76" stroke-width=".21">
<path d="M140.7 50.1v6.4M140.7 69.2h7.6v2.5"/>
<circle cx="140.7" cy="56.5" r=".51"/>
</g>
<circle cx="140.7" cy="69.2" r=".51" fill="#0dab76"/>
<g fill="none" stroke="#0dab76" stroke-width=".21">
<path d="M140.7 50.1v21.6M140.7 64.1h2.5"/>
<circle cx="140.7" cy="69.2" r=".51"/>
</g>
<circle cx="140.7" cy="64.1" r=".51" fill="#0dab76"/>
<g fill="none" stroke="#0dab76" stroke-width=".21">
<path d="M140.7 48.9h2.5"/>
<circle cx="140.7" cy="64.1" r=".51"/>
</g>
<circle cx="140.7" cy="48.9" r=".51" fill="#0dab76"/>
<circle cx="140.7" cy="48.9" r=".51" fill="none" stroke="#0dab76" stroke-width=".21"/>
<circle cx="140.7" cy="65.6" r=".51" fill="#0dab76"/>
<g fill="none" stroke="#0dab76" stroke-width=".21">
<path d="M115.5 61.6v25.3h9.9"/>
<circle cx="140.7" cy="65.6" r=".51"/>
</g>
<circle cx="115.5" cy="76.8" r=".51" fill="#0dab76"/>
<g fill="none" stroke="#0dab76" stroke-width=".21">
<path d="M92.4 43.8v7.6"/>
<circle cx="115.5" cy="76.8" r=".51"/>
</g>
<circle cx="92.4" cy="51.4" r=".51" fill="#0dab76"/>
<g fill="none" stroke="#0dab76" stroke-width=".21">
<path d="M92.4 51.4v17.8"/>
<circle cx="92.4" cy="51.4" r=".51"/>
</g>
<circle cx="92.4" cy="69.2" r=".51" fill="#0dab76"/>
<g fill="none" stroke="#0dab76" stroke-width=".21">
<path d="M158.5 36.2v5h-2.6M161 41.2h8.9"/>
<circle cx="92.4" cy="69.2" r=".51"/>
</g>
<circle cx="158.4" cy="41.2" r=".51" fill="#0dab76"/>
<g fill="none" stroke="#0dab76" stroke-width=".21">
<path d="M158.5 41.2h2.5v5.1"/>
<circle cx="158.4" cy="41.2" r=".51"/>
</g>
<circle cx="161" cy="41.2" r=".51" fill="#0dab76"/>
<g fill="none" stroke="#0dab76" stroke-width=".21">
<path d="M168.6 41.2v5.1"/>
<circle cx="161" cy="41.2" r=".51"/>
</g>
<circle cx="168.6" cy="41.2" r=".51" fill="#0dab76"/>
<g fill="none" stroke="#0dab76" stroke-width=".21">
<path d="M168.6 41.2h15.3v5.1M176.2 41.2v5.1"/>
<circle cx="168.6" cy="41.2" r=".51"/>
</g>
<circle cx="176.2" cy="41.2" r=".51" fill="#0dab76"/>
<g fill="none" stroke="#0dab76" stroke-width=".21">
<path d="M178.8 89.5h12.7M188.9 89.5v2.5h-10.1"/>
<circle cx="176.2" cy="41.2" r=".51"/>
</g>
<circle cx="188.9" cy="89.5" r=".51" fill="#0dab76"/>
<g fill="none" stroke="#0dab76" stroke-width=".21">
<path d="M133.1 61.6v7.6h5v2.5"/>
<circle cx="188.9" cy="89.5" r=".51"/>
</g>
<circle cx="133" cy="65.6" r=".51" fill="#0dab76"/>
<g fill="none" stroke="#0dab76" stroke-width=".21">
<path d="M133.1 69.2h-10v15.2h2.3"/>
<circle cx="133" cy="65.6" r=".51"/>
</g>
<circle cx="133" cy="69.2" r=".51" fill="#0dab76"/>
<circle cx="133" cy="69.2" r=".51" fill="none" stroke="#0dab76" stroke-width=".21"/>
<circle cx="123.1" cy="76.8" r=".51" fill="#0dab76"/>
<g fill="none" stroke="#0dab76" stroke-width=".21">
<path d="M150.8 56.5v15.2M150.8 66.6h2.6v5.1"/>
<circle cx="123.1" cy="76.8" r=".51"/>
</g>
<circle cx="150.8" cy="66.6" r=".51" fill="#0dab76"/>
<circle cx="150.8" cy="66.6" r=".51" fill="none" stroke="#0dab76" stroke-width=".21"/>
<circle cx="150.8" cy="64.1" r=".51" fill="#0dab76"/>
<g fill="none" stroke="#0dab76" stroke-width=".21">
<path d="M168.6 56.5v7.6M191.5 64.1h-30.5v7.6"/>
<circle cx="150.8" cy="64.1" r=".51"/>
</g>
<circle cx="168.6" cy="64.1" r=".51" fill="#0dab76"/>
<g fill="none" stroke="#0dab76" stroke-width=".21">
<path d="M176.2 56.5v10.1M191.5 66.6h-28v5.1"/>
<circle cx="168.6" cy="64.1" r=".51"/>
</g>
<circle cx="176.2" cy="66.6" r=".51" fill="#0dab76"/>
<g fill="none" stroke="#0dab76" stroke-width=".21">
<path d="M183.9 56.5v12.7M191.5 69.2h-25.4v2.5"/>
<circle cx="176.2" cy="66.6" r=".51"/>
</g>
<circle cx="183.8" cy="69.2" r=".51" fill="#0dab76"/>
<g fill="none" stroke="#0dab76" stroke-width=".21">
<path d="M161 56.5v5.1M191.5 61.6h-33v10.1"/>
<circle cx="183.8" cy="69.2" r=".51"/>
</g>
<circle cx="161" cy="61.6" r=".51" fill="#0dab76"/>
<g fill="none" stroke="#0dab76" stroke-width=".21">
<path d="M110.2 109.8h15.2M117.8 109.8v2.8"/>
<circle cx="161" cy="61.6" r=".51"/>
</g>
<circle cx="117.8" cy="109.8" r=".51" fill="#0dab76"/>
<g fill="none" stroke="#0dab76" stroke-width=".21">
<path d="M41.7 69.2v17.7M110.2 109.8v2.8"/>
<circle cx="117.8" cy="109.8" r=".51"/>
</g>
<circle cx="41.7" cy="69.2" r=".51" fill="#0dab76"/>
<g fill="none" stroke="#0dab76" stroke-width=".21">
<path d="M31.5 84.4h10.2"/>
<circle cx="41.7" cy="69.2" r=".51"/>
</g>
<circle cx="41.7" cy="84.4" r=".51" fill="#0dab76"/>
<g fill="none" stroke="#0dab76" stroke-width=".21">
<path d="M150.8 48.9v5h5.1M156 51.4l-.1 20.3M265.1 59h5.1"/>
<circle cx="41.7" cy="84.4" r=".51"/>
</g>
<circle cx="155.9" cy="53.9" r=".51" fill="#0dab76"/>
<g fill="none" stroke="#0dab76" stroke-width=".21">
<path d="M51.8 46.3v5.1M120.4 94.5h5M155.9 125v25.4h2.6M158.5 125v20.3h5v5.1"/>
<circle cx="155.9" cy="53.9" r=".51"/>
</g>
<circle cx="51.8" cy="51.4" r=".51" fill="#0dab76"/>
<g fill="none" stroke="#0dab76" stroke-width=".21">
<path d="M54.4 51.4h-2.6v7.6M69.6 51.4h2.5M72.1 46.3v12.7M120.4 97.1h5"/>
<circle cx="51.8" cy="51.4" r=".51"/>
</g>
<circle cx="72.1" cy="51.4" r=".51" fill="#0dab76"/>
<g fill="none" stroke="#0dab76" stroke-width=".21">
<path d="M51.8 69.2v17.7"/>
<circle cx="72.1" cy="51.4" r=".51"/>
</g>
<circle cx="51.8" cy="69.2" r=".51" fill="#0dab76"/>
<circle cx="51.8" cy="69.2" r=".51" fill="none" stroke="#0dab76" stroke-width=".21"/>
<circle cx="51.8" cy="84.4" r=".51" fill="#0dab76"/>
<g fill="none" stroke="#0dab76" stroke-width=".21">
<path d="M265.1 79.3h5.1M72.1 84.4v2.5"/>
<circle cx="51.8" cy="84.4" r=".51"/>
</g>
<circle cx="72.1" cy="69.2" r=".51" fill="#0dab76"/>
<g fill="none" stroke="#0dab76" stroke-width=".21">
<path d="M72.1 69.2v15.2h-10.1"/>
<circle cx="72.1" cy="69.2" r=".51"/>
</g>
<circle cx="72.1" cy="84.4" r=".51" fill="#0dab76"/>
<g fill="none" stroke="#0dab76" stroke-width=".21">
<path d="M265.1 86.9h5.1"/>
<circle cx="72.1" cy="84.4" r=".51"/>
</g>
<circle cx="82.2" cy="69.2" r=".51" fill="#0dab76"/>
<g fill="none" stroke="#0dab76" stroke-width=".21">
<path d="M82.3 69.2v17.7"/>
<circle cx="82.2" cy="69.2" r=".51"/>
</g>
<circle cx="82.2" cy="84.4" r=".51" fill="#0dab76"/>
<g fill="none" stroke="#0dab76" stroke-width=".21">
<path d="M102.6 69.2v17.7M265.1 107.2h5.1"/>
<circle cx="82.2" cy="84.4" r=".51"/>
</g>
<circle cx="102.6" cy="69.2" r=".51" fill="#0dab76"/>
<g fill="none" stroke="#0dab76" stroke-width=".21">
<path d="M92.4 84.4h10.2"/>
<circle cx="102.6" cy="69.2" r=".51"/>
</g>
<circle cx="102.6" cy="84.4" r=".51" fill="#0dab76"/>
<g fill="none" stroke="#0dab76" stroke-width=".21">
<path d="M265.1 114.9h5.1M140.7 125v20.3h10.1M145.8 125v20.3"/>
<circle cx="102.6" cy="84.4" r=".51"/>
</g>
<circle cx="145.7" cy="145.3" r=".51" fill="#0dab76"/>
<g fill="none" stroke="#0dab76" stroke-width=".21">
<path d="M133.1 137.7h15.2M138.1 125v12.7M143.2 125v12.7M150.8 125v20.3"/>
<circle cx="145.7" cy="145.3" r=".51"/>
</g>
<circle cx="143.2" cy="137.7" r=".51" fill="#0dab76"/>
<g fill="none" stroke="#0dab76" stroke-width=".21">
<path d="M148.3 125v12.7"/>
<circle cx="143.2" cy="137.7" r=".51"/>
</g>
<circle cx="138.1" cy="137.7" r=".51" fill="#0dab76"/>
<g fill="none" stroke="#0dab76" stroke-width=".21">
<path d="M178.8 97.1h20.3M178.8 99.6h5.1M178.8 102.2h20.3M178.8 112.3h5.1M161 125v5.1"/>
<circle cx="138.1" cy="137.7" r=".51"/>
</g>
<g font-size="3.7" fill="#c90d0c">
<text x="32.3" y="19">1</text>
<text x="66.4" y="19">2</text>
<text x="100.5" y="19">3</text>
<text x="134.7" y="19">4</text>
<text x="168.8" y="19">5</text>
<text x="202.9" y="19">6</text>
<text x="237" y="19">7</text>
<text x="271.1" y="19">8</text>
<text x="13.1" y="38.9">A</text>
<text x="289.9" y="38.9">A</text>
<text x="13.1" y="74.6">B</text>
<text x="289.9" y="74.6">B</text>
<text x="13" y="110.4">C</text>
<text x="289.8" y="110.4">C</text>
<text x="13" y="146.3">D</text>
<text x="289.8" y="146.3">D</text>
<text x="13.1" y="182">E</text>
<text x="289.9" y="182">E</text>
<text x="32.3" y="201.8">1</text>
<text x="66.4" y="201.8">2</text>
<text x="100.5" y="201.8">3</text>
<text x="134.7" y="201.8">4</text>
<text x="168.8" y="201.8">5</text>
<text x="202.9" y="201.8">6</text>
<text x="237" y="201.8">7</text>
<text x="271.1" y="201.8">8</text>
</g>
<g font-size="3.6" fill="#c90d0c">
<text x="26.4" y="28.5">Current Sensing</text>
<text x="135.6" y="28.5">ATM30E32</text>
<text x="234.6" y="28.5">Connections</text>
</g>
<g font-size="2.5" fill="#808080">
<text x="28.4" y="40.5">GND</text>
<text x="58.9" y="40.5">GND</text>
<text x="89.4" y="40.5">GND</text>
<text x="137.6" y="43">GND</text>
<text x="145.1" y="47.8" transform="rotate(-90 145.1 47.8)">C25</text>
<text x="149.9" y="47.8" transform="rotate(-90 149.9 47.8)">0.1uF</text>
<text x="154.1" y="47.1" transform="rotate(-90 154.1 47.1)">R21</text>
<text x="159.5" y="46.6" transform="rotate(-90 159.5 46.6)">10k</text>
<text x="25.8" y="50.4" transform="rotate(-90 25.8 50.4)">C201</text>
<text x="30.6" y="50.4" transform="rotate(-90 30.6 50.4)">18nF</text>
<text x="33.4" y="50.4" transform="rotate(-90 33.4 50.4)">C202</text>
<text x="38.2" y="50.4" transform="rotate(-90 38.2 50.4)">18nF</text>
<text x="56.3" y="50.4" transform="rotate(-90 56.3 50.4)">C203</text>
<text x="61.1" y="50.4" transform="rotate(-90 61.1 50.4)">18nF</text>
<text x="63.9" y="50.4" transform="rotate(-90 63.9 50.4)">C204</text>
<text x="68.7" y="50.4" transform="rotate(-90 68.7 50.4)">18nF</text>
<text x="86.7" y="50.4" transform="rotate(-90 86.7 50.4)">C205</text>
<text x="91.5" y="50.4" transform="rotate(-90 91.5 50.4)">18nF</text>
<text x="94.3" y="50.4" transform="rotate(-90 94.3 50.4)">C206</text>
<text x="99.1" y="50.4" transform="rotate(-90 99.1 50.4)">18nF</text>
<text x="159.2" y="52.2" transform="rotate(-90 159.2 52.2)">R41</text>
<text x="164.6" y="51.6" transform="rotate(-90 164.6 51.6)">10k</text>
<text x="166.8" y="52.2" transform="rotate(-90 166.8 52.2)">R42</text>
<text x="172.2" y="51.6" transform="rotate(-90 172.2 51.6)">10k</text>
<text x="174.4" y="52.2" transform="rotate(-90 174.4 52.2)">R43</text>
<text x="179.8" y="51.6" transform="rotate(-90 179.8 51.6)">10k</text>
<text x="182" y="52.2" transform="rotate(-90 182 52.2)">R22</text>
<text x="187.4" y="51.6" transform="rotate(-90 187.4 51.6)">10k</text>
<text x="245.6" y="52.3">X3-7</text>
<text x="112.5" y="58.3">GND</text>
<text x="145.1" y="55.5" transform="rotate(-90 145.1 55.5)">C24</text>
<text x="149.9" y="55.5" transform="rotate(-90 149.9 55.5)">10uF</text>
<text x="245.6" y="59.9">X3-8</text>
<text x="19.8" y="63" transform="rotate(-90 19.8 63)">1k</text>
<text x="40.1" y="63" transform="rotate(-90 40.1 63)">1k</text>
<text x="50.3" y="63" transform="rotate(-90 50.3 63)">1k</text>
<text x="70.6" y="63" transform="rotate(-90 70.6 63)">1k</text>
<text x="80.8" y="63" transform="rotate(-90 80.8 63)">1k</text>
<text x="101.1" y="63" transform="rotate(-90 101.1 63)">1k</text>
<text x="145.1" y="63.1" transform="rotate(-90 145.1 63.1)">C23</text>
<text x="149.9" y="63.1" transform="rotate(-90 149.9 63.1)">0.1uF</text>
<text x="24.6" y="66.3" transform="rotate(-90 24.6 66.3)">R201</text>
<text x="24.9" y="67.7">2.4R</text>
<text x="35.1" y="67.7">2.4R</text>
<text x="44.9" y="66.3" transform="rotate(-90 44.9 66.3)">R206</text>
<text x="55.1" y="66.3" transform="rotate(-90 55.1 66.3)">R207</text>
<text x="55.4" y="67.7">2.4R</text>
<text x="65.6" y="67.7">2.4R</text>
<text x="75.4" y="66.3" transform="rotate(-90 75.4 66.3)">R212</text>
<text x="85.6" y="66.3" transform="rotate(-90 85.6 66.3)">R213</text>
<text x="85.9" y="67.7">2.4R</text>
<text x="96" y="67.7">2.4R</text>
<text x="105.9" y="66.3" transform="rotate(-90 105.9 66.3)">R218</text>
<text x="140.5" y="71.2" transform="rotate(-90 140.5 71.2)">C22</text>
<text x="24.2" y="72.4">R202</text>
<text x="34.4" y="72.4">R205</text>
<text x="54.7" y="72.4">R208</text>
<text x="65" y="72.4">R211</text>
<text x="85.1" y="72.4">R214</text>
<text x="95.3" y="72.4">R217</text>
<text x="117.4" y="75.7" transform="rotate(-90 117.4 75.7)">C21</text>
<text x="122.3" y="75.7" transform="rotate(-90 122.3 75.7)">0.1uF</text>
<text x="135.7" y="73" transform="rotate(-90 135.7 73)">0.1uF</text>
<text x="24.9" y="82.8">DNP</text>
<text x="55.4" y="82.8">DNP</text>
<text x="85.9" y="82.8">DNP</text>
<text x="245.6" y="80.2">X3-9</text>
<text x="26.6" y="87.7">RD</text>
<text x="57.2" y="87.7">RE</text>
<text x="87.8" y="87.7">RF</text>
<text x="244.2" y="87.8">X3-10</text>
<text x="145.8" y="93.3">IC2</text>
<text x="196.6" y="97.1" transform="rotate(-90 196.6 97.1)">GND</text>
<text x="204.2" y="97.1">TP21</text>
<text x="145.8" y="107.2">ATM90E32AS</text>
<text x="204.2" y="102.2">TP22</text>
<text x="181.3" y="109.8">TP23</text>
<text x="244.4" y="108.1">X3-11</text>
<text x="111.2" y="119.3">4.7uF</text>
<text x="111.2" y="114.5">C26</text>
<text x="118.8" y="119.3">0.1uF</text>
<text x="118.8" y="114.5">C27</text>
<text x="243.9" y="115.7">X3-12</text>
<text x="249.9" y="118.7">KF128-12</text>
<text x="115.3" y="127.6">GND</text>
<text x="165.3" y="133.5" transform="rotate(-90 165.3 133.5)">TP24</text>
<text x="155.9" y="170.7">GND</text>
</g>
<g font-size="2.1" fill="#808080">
<text x="262.9" y="51">7</text>
<text x="262.9" y="58.6">8</text>
<text x="137.8" y="73.9" transform="rotate(-90 137.8 73.9)">48</text>
<text x="140.3" y="73.9" transform="rotate(-90 140.3 73.9)">47</text>
<text x="142.9" y="73.9" transform="rotate(-90 142.9 73.9)">46</text>
<text x="145.4" y="73.9" transform="rotate(-90 145.4 73.9)">45</text>
<text x="148" y="73.9" transform="rotate(-90 148 73.9)">44</text>
<text x="150.5" y="73.9" transform="rotate(-90 150.5 73.9)">43</text>
<text x="153" y="73.9" transform="rotate(-90 153 73.9)">42</text>
<text x="155.6" y="73.9" transform="rotate(-90 155.6 73.9)">41</text>
<text x="158.1" y="73.9" transform="rotate(-90 158.1 73.9)">40</text>
<text x="160.7" y="73.9" transform="rotate(-90 160.7 73.9)">39</text>
<text x="163.2" y="73.9" transform="rotate(-90 163.2 73.9)">38</text>
<text x="165.7" y="73.9" transform="rotate(-90 165.7 73.9)">37</text>
<text x="138.9" y="82.5" transform="rotate(-90 138.9 82.5)">DVDD</text>
<text x="141.4" y="82.8" transform="rotate(-90 141.4 82.8)">DGND</text>
<text x="144" y="79.6" transform="rotate(-90 144 79.6)">NC</text>
<text x="146.5" y="79.6" transform="rotate(-90 146.5 79.6)">NC</text>
<text x="149.1" y="82.8" transform="rotate(-90 149.1 82.8)">DGND</text>
<text x="151.6" y="83.4" transform="rotate(-90 151.6 83.4)">VDD18</text>
<text x="154.1" y="83.4" transform="rotate(-90 154.1 83.4)">VDD18</text>
<text x="156.7" y="83.6" transform="rotate(-90 156.7 83.6)">RESET</text>
<text x="159.2" y="80.1" transform="rotate(-90 159.2 80.1)">SDI</text>
<text x="161.8" y="81.2" transform="rotate(-90 161.8 81.2)">SDO</text>
<text x="164.3" y="82.1" transform="rotate(-90 164.3 82.1)">SCLK</text>
<text x="166.8" y="79.5" transform="rotate(-90 166.8 79.5)">CS</text>
<text x="262.9" y="79">9</text>
<text x="126.4" y="86.6">2</text>
<text x="126.4" y="84">1</text>
<text x="126.4" y="89.1">3</text>
<text x="130.3" y="87.7">AGND</text>
<text x="130.3" y="85.1">AVDD</text>
<text x="162.5" y="85.1">DMA_CTRL</text>
<text x="170.9" y="87.7">NC</text>
<text x="176.6" y="84">36</text>
<text x="176.6" y="86.6">35</text>
<text x="176.6" y="89.1">34</text>
<text x="262.9" y="86.6">10</text>
<text x="126.4" y="91.7">4</text>
<text x="130.3" y="92.8">I1N</text>
<text x="130.3" y="90.2">I1P</text>
<text x="130.3" y="95.3">I2P</text>
<text x="168.5" y="95.3">TEST</text>
<text x="169.6" y="92.8">PM0</text>
<text x="169.6" y="90.2">PM1</text>
<text x="176.6" y="91.7">33</text>
<text x="176.6" y="94.2">32</text>
<text x="126.4" y="96.7">6</text>
<text x="126.4" y="101.8">8</text>
<text x="126.4" y="99.3">7</text>
<text x="130.3" y="97.8">I2N</text>
<text x="130.3" y="100.4">I3P</text>
<text x="169" y="100.4">IRQ0</text>
<text x="169" y="97.8">IRQ1</text>
<text x="176.6" y="99.3">30</text>
<text x="176.6" y="96.7">31</text>
<text x="176.6" y="101.8">29</text>
<text x="125.3" y="106.9">10</text>
<text x="126.4" y="104.4">9</text>
<text x="130.3" y="102.9">I3N</text>
<text x="130.3" y="108">I4N</text>
<text x="130.3" y="105.5">I4P</text>
<text x="162.9" y="102.9">WARNOUT</text>
<text x="169.9" y="108">CF3</text>
<text x="169.9" y="105.5">CF4</text>
<text x="176.6" y="106.9">27</text>
<text x="176.6" y="104.4">28</text>
<text x="262.9" y="106.9">11</text>
<text x="125.3" y="112">12</text>
<text x="125.4" y="109.4">11</text>
<text x="130.3" y="113.1">AGND</text>
<text x="130.3" y="110.5">VREF</text>
<text x="169.9" y="113.1">CF1</text>
<text x="169.9" y="110.5">CF2</text>
<text x="176.6" y="112">25</text>
<text x="176.6" y="109.4">26</text>
<text x="262.9" y="114.5">12</text>
<text x="137.8" y="125.2" transform="rotate(-90 137.8 125.2)">13</text>
<text x="138.9" y="120.1" transform="rotate(-90 138.9 120.1)">V1P</text>
<text x="140.3" y="125.2" transform="rotate(-90 140.3 125.2)">14</text>
<text x="141.4" y="120.1" transform="rotate(-90 141.4 120.1)">V1N</text>
<text x="142.9" y="125.2" transform="rotate(-90 142.9 125.2)">15</text>
<text x="144" y="120.1" transform="rotate(-90 144 120.1)">V2P</text>
<text x="145.4" y="125.2" transform="rotate(-90 145.4 125.2)">16</text>
<text x="146.5" y="120.1" transform="rotate(-90 146.5 120.1)">V2N</text>
<text x="148" y="125.2" transform="rotate(-90 148 125.2)">17</text>
<text x="149.1" y="120.1" transform="rotate(-90 149.1 120.1)">V3P</text>
<text x="150.5" y="125.2" transform="rotate(-90 150.5 125.2)">18</text>
<text x="151.6" y="120.1" transform="rotate(-90 151.6 120.1)">V3N</text>
<text x="153" y="125.2" transform="rotate(-90 153 125.2)">19</text>
<text x="154.1" y="120.1" transform="rotate(-90 154.1 120.1)">DGND</text>
<text x="155.6" y="125.2" transform="rotate(-90 155.6 125.2)">20</text>
<text x="156.7" y="120.1" transform="rotate(-90 156.7 120.1)">OSCI</text>
<text x="158.1" y="125.2" transform="rotate(-90 158.1 125.2)">21</text>
<text x="159.2" y="120.1" transform="rotate(-90 159.2 120.1)">OSCO</text>
<text x="160.7" y="125.2" transform="rotate(-90 160.7 125.2)">22</text>
<text x="161.8" y="120.1" transform="rotate(-90 161.8 120.1)">ZX0</text>
<text x="163.2" y="125.2" transform="rotate(-90 163.2 125.2)">23</text>
<text x="164.3" y="120.1" transform="rotate(-90 164.3 120.1)">ZX1</text>
<text x="165.7" y="125.2" transform="rotate(-90 165.7 125.2)">24</text>
<text x="166.8" y="120.1" transform="rotate(-90 166.8 120.1)">ZX2</text>
</g>
<g font-size="1.8" fill="#808080">
<text x="159.1" y="34.9" transform="rotate(-90 159.1 34.9)">VDD/1.6B</text>
<text x="22" y="45" transform="rotate(-90 22 45)">IDP</text>
<text x="42.3" y="45" transform="rotate(-90 42.3 45)">IDN</text>
<text x="52.5" y="45" transform="rotate(-90 52.5 45)">IEP</text>
<text x="72.8" y="45" transform="rotate(-90 72.8 45)">IEN</text>
<text x="82.9" y="45" transform="rotate(-90 82.9 45)">IFP</text>
<text x="103.2" y="45" transform="rotate(-90 103.2 45)">IFN</text>
<text x="271.4" y="52">ID+</text>
<text x="271.4" y="59.6">ID-</text>
<text x="133.7" y="60.3" transform="rotate(-90 133.7 60.3)">VDD/1.6B</text>
<text x="192.7" y="64.7">MISO/3.6B</text>
<text x="192.7" y="62.2">MOSI/3.6B</text>
<text x="192.7" y="67.3">SCLK/3.6B</text>
<text x="192.7" y="69.8">CS2/4.2A</text>
<text x="271.4" y="79.9">IE+</text>
<text x="192.1" y="88.2" transform="rotate(-90 192.1 88.2)">VDD/1.6B</text>
<text x="271.4" y="87.5">IE-</text>
<text x="22" y="91" transform="rotate(-90 22 91)">ID+</text>
<text x="42.3" y="90.6" transform="rotate(-90 42.3 90.6)">ID-</text>
<text x="52.5" y="90.9" transform="rotate(-90 52.5 90.9)">IE+</text>
<text x="72.8" y="90.5" transform="rotate(-90 72.8 90.5)">IE-</text>
<text x="82.9" y="90.8" transform="rotate(-90 82.9 90.8)">IF+</text>
<text x="103.2" y="90.4" transform="rotate(-90 103.2 90.4)">IF-</text>
<text x="116" y="92.6">IDN</text>
<text x="116.1" y="90.1">IDP</text>
<text x="116.2" y="95.2">IEP</text>
<text x="116.1" y="97.7">IEN</text>
<text x="116.3" y="100.2">IFP</text>
<text x="185.1" y="100.2">IRQ0-2/4.2A</text>
<text x="116.2" y="102.8">IFN</text>
<text x="271.4" y="107.9">IF+</text>
<text x="271.4" y="115.5">IF-</text>
<text x="123.1" y="138.3">VAP2/4.4C</text>
<text x="130.7" y="146">VAN2/4.4C</text>
</g>
</svg>
